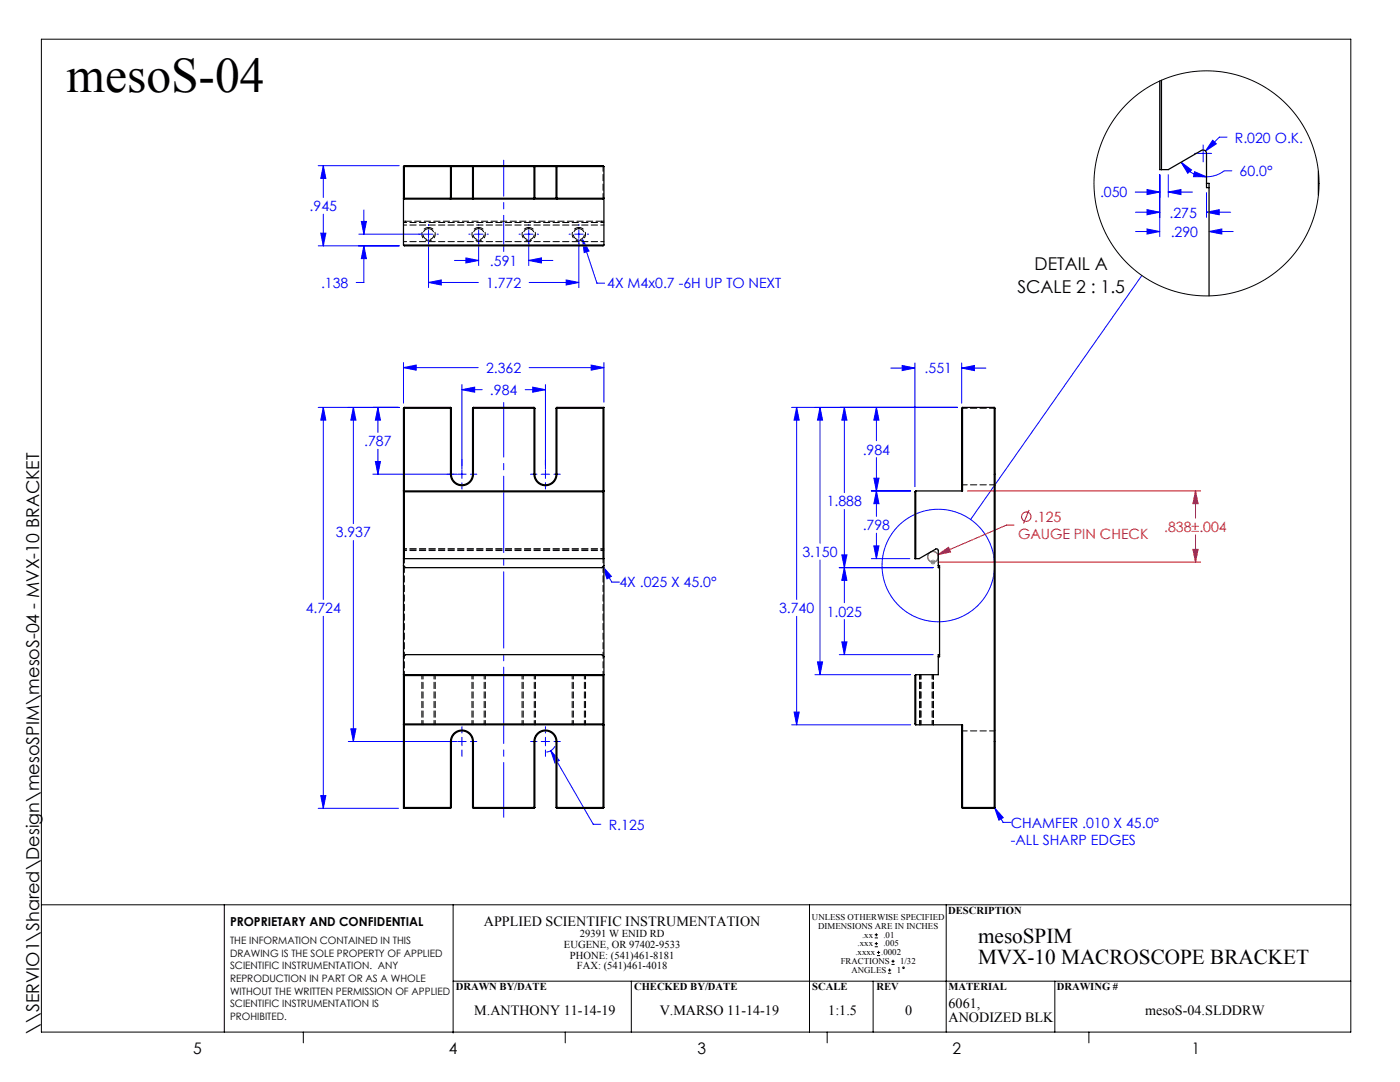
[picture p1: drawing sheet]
<svg xmlns="http://www.w3.org/2000/svg" width="279mm" height="216mm" viewBox="0 0 279 216" stroke-linecap="round" stroke-linejoin="round" font-family="sans-serif">
<g fill="none" stroke="#f00" stroke-width=".2">
<path d="M193.1 98h46.5M238.6 98l.5 2.5h-1zM238.6 98v5.4M187.2 110.7l2.1-1.5 .4 .9zM187.2 112.2h52.4M202.4 104.8h-1.5l-13.7 5.9M205.4 101.8l-1.1 2.6M238.1 109.6h1l-.5 2.6zM238.6 106.7v5.5"/>
<circle cx="186.2" cy="111.1" r="1.06"/>
<circle cx="204.8" cy="103.1" r=".94"/>
</g>
<g fill="none" stroke="#000" stroke-width=".2">
<path d="M8.3 7.8h261.3v198.1h-261.3zM8.3 180.5h261.3M44.8 180.5v25.4M90.4 180.5v25.6M126 195.8v10.1M161.6 180.5v25.4M174.3 195.8v10.1M174.6 187.1h.6M174.6 186.5h.6M174.6 188.9h.6M174.6 188.3h.6M174.9 186.2v.6"/>
<path d="M174.9 188v.6M175 190.7h.6M175 190h.6M175.3 189.7v.7M177.2 194.2h.6M177.2 193.6h.6M177.5 193.3v.6M177.9 192.4h.6M177.9 191.8h.6M178.2 191.5v.6M188.8 180.5v25.4M210.5 195.8v10.1"/>
<path d="M269.6 195.8h-179.2M60.5 205.9v2.2M112.8 205.9v2.2M165.1 205.9v2.2M217.3 205.9v2.2"/>
<circle cx="180.3" cy="193.1" r=".16"/>
</g>
<g fill="none" stroke="#00f" stroke-width=".2">
<path d="M63.5 33.1h16.2M64.5 33.1l.5 2.5h-1zM64.5 33.1v6.3M226.6 38.3h4.9M228.9 37.8l2.6 .5-2.6 .5zM231.5 34.9v12.3M233.1 38.3l2.6-.5v1zM233.1 34.9v4.4M233.1 38.3h4.9M235.7 32.4l2.1 1.5-.8 .7zM235.7 32.4a5.8 5.8 0 0 0 5.1 2.9M238.4 34.3l2.4 1h-2.6z"/>
<path d="M238.4 30.6h3.4M240.1 28.9v3.4M240.8 38.5v4.9M242 28l.7 .7-2.1 1.4zM244.9 27.4h-1.5l-2.8 2.7M245.8 34.1a3 3 0 0 0-2.4 .5 5.8 5.8 0 0 1-2.6 .7M63.5 49.1h16.2M64 46.5h1l-.5 2.6zM64.5 42.7v6.4M71.6 46.7h12.9M72.1 44.2h1l-.5 2.5zM72.6 49.1l.5 2.5h-1z"/>
<path d="M72.6 49.1v7.3h-1.5M72.6 41.9v4.8M84.7 46.7h1.7M85.5 56.4l2.6-.5v1zM85.5 56.4h9.9M85.5 45.9v1.7M85.5 47.7v9.7M90.7 52h4.8M93 51.5l2.5 .5-2.5 .5zM94.7 46.7h1.7M95.5 45.9v1.7M95.5 47.7v5.3"/>
<path d="M104.7 46.7h1.7M105.5 52l2.6-.5v1zM105.5 45.9v1.7M105.5 47.7v5.3M105.5 52h4.8M105.6 56.4h9.9M113 55.9l2.5 .5-2.5 .5zM114.7 46.7h1.7M115.5 45.9v1.7M115.5 47.7v9.7M116.3 47.8l2.8 8.7h1.6M116.3 47.8l1.2 2.3-.9 .3z"/>
<path d="M226.6 42.3h4.9M226.6 46.2h4.9M227.9 55l-34.2 48.7M228.9 41.8l2.6 .5-2.6 .6zM228.9 45.7l2.6 .5-2.6 .5zM240.8 42.3l2.5-.5v1.1zM240.8 42.3h4.8M241.3 46.2l2.5-.5v1zM241.3 46.2h4.8M80.5 73.4l2.6-.6v1.1zM80.5 72.3v8.1M80.5 73.4h14.9"/>
<path d="M92.2 77.8l2.5-.6v1.1zM92.2 76.7v16.9M92.2 77.8h4M104.8 77.8h4.1M105.6 73.4h14.9M106.3 77.2l2.6 .6-2.6 .5zM108.9 76.7v16.9M118 72.8l2.5 .6-2.5 .5zM120.5 72.3v8M177.8 73.4h4.8M180.1 72.9l2.5 .5-2.5 .5zM182.6 72.4v24.7"/>
<path d="M191.9 73.4l2.6-.5v1zM191.9 72.4v8M191.9 73.4h4.8M63.5 81.3h16.2M64.5 81.3l.5 2.5h-1zM64.5 81.3v38.3M70.5 81.3l.5 2.5h-1zM70.5 81.3v23.2M74.4 94.6h16.8M74.9 92.1h1l-.5 2.5zM75.4 81.3l.5 2.5h-1zM75.4 81.3v5"/>
<path d="M75.4 89.6v5M91.3 94.6h1.7M92.2 93.8v1.7M108 94.6h1.7M108.9 93.8v1.7M158 81.3h33.1M159 81.3l.5 2.5h-1zM159 81.3v38.3M163.7 81.3l.5 2.5h-1.1zM163.7 81.3v27.1M168.5 81.3l.5 2.5h-1zM168.5 81.3v17"/>
<path d="M173.9 98h7.8M174.4 95.4h1l-.5 2.6zM174.9 81.3l.5 2.5h-1zM174.9 98l.5 2.5h-1zM174.9 81.3v6.6M174.9 91.3v11.7M70.5 107.9v40.1M120.3 113.1l1.7 1.9-.9 .5zM120.3 113.1l1.8 3h1.5M163.7 111.8v22.8M167.5 113.3h18.7M168 110.7h1l-.5 2.6z"/>
<path d="M168.5 113.3l.5 2.5h-1zM168.5 101.7v18.6M173.9 111.5h7.7M174.4 108.9h1l-.5 2.6zM174.9 106.4v5.1M64.5 123v38.3M159 123v21.6M162.6 134.6h19.1M163.1 132.1h1.1l-.5 2.5zM167.5 130.6h18.7M168 128.1h1l-.5 2.5zM168.5 123.6v7"/>
<path d="M64 158.8h1l-.5 2.5zM69.5 148h21.7M70 145.4h1l-.5 2.6zM91.3 148h1.7M92.2 147.1v1.7M108 148h1.7M108.9 147.1v1.7M109.9 149.8l1.7 1.9-.9 .5zM109.9 149.8l8.5 14.7h1.5M110.8 148.9a2.12 2.12 0 0 1-1.8 1.2M158 144.6h23.7M158.5 142.1h1l-.5 2.5z"/>
<path d="M63.5 161.3h16M198.5 161.2l1.7 1.9-.9 .6zM198.5 161.2l1.7 2.9h1.5"/>
<circle cx="187.3" cy="112.8" r="11.2"/>
</g>
<path d="M185.7 112.2h1M185.8 111.8l.8 .7M186.2 111.7v1M186.6 111.8l-.8 .7" fill="none" stroke="#808080" stroke-width=".2"/>
<circle cx="186.2" cy="111.1" r="1.06" fill="none" stroke="#808080" stroke-width=".25"/>
<path d="M85.5 45.4a1.33 1.33 0 0 0-1.2 1.9 1.33 1.33 0 0 0 2.3 .2 1.33 1.33 0 0 0-.9-2.1h-.2M95.5 45.4a1.33 1.33 0 0 0-1.2 1.9 1.33 1.33 0 0 0 2.3 .2 1.33 1.33 0 0 0-.9-2.1h-.2M105.5 45.4a1.33 1.33 0 0 0-1.2 1.9 1.33 1.33 0 0 0 2.3 .2 1.33 1.33 0 0 0-.9-2.1h-.2M115.5 45.4a1.33 1.33 0 0 0-1.2 1.9 1.33 1.33 0 0 0 2.3 .2 1.33 1.33 0 0 0-.9-2.1h-.2" fill="none" stroke="#000" stroke-width=".2" stroke-dasharray="1.3 .6" stroke-dashoffset=".3" stroke-linecap="butt"/>
<path d="M100.5 80.3v82.8" fill="none" stroke="#00f" stroke-width=".2" stroke-dasharray="15.2 1.3 1.3 1.3" stroke-dashoffset="4.3"/>
<path d="M100.5 32v18.2" fill="none" stroke="#00f" stroke-width=".2" stroke-dasharray="15.2 1.3 1.3 1.3" stroke-dashoffset="8"/>
<path d="M84.2 144.6v-10M86.9 144.6v-10M94.2 144.6v-10M96.9 144.6v-10M104.2 144.6v-10M106.9 144.6v-10M114.2 144.6v-10M116.9 144.6v-10M183.6 144.6v-10M186.3 144.6v-10" fill="none" stroke="#000" stroke-width=".2" stroke-dasharray="1.3 .6" stroke-dashoffset=".4"/>
<g fill="none" stroke="#00f" stroke-width=".2" stroke-dasharray="15.2 1.3 1.3 1.3">
<path d="M83.8 46.7h-.2M85.5 45v-.2M85.5 48.4v.3M87.2 46.7h.3M93.8 46.7h-.2M95.5 45v-.2M95.5 48.4v.3M97.2 46.7h.3M103.8 46.7h-.2M105.5 45v-.2M105.5 48.4v.3M107.2 46.7h.3"/>
<path d="M113.8 46.7h-.2M115.5 45v-.2M115.5 48.4v.3M117.2 46.7h.3M90.5 94.6h-1.3M92.2 92.9v-1.2M92.2 96.3v1.3M93.9 94.6h1.3M107.2 94.6h-1.3M108.9 92.9v-1.2M108.9 96.3v1.3M110.6 94.6h1.2"/>
<path d="M90.5 148h-1.3M92.2 146.3v-1.3M92.2 149.7v1.2M93.9 148h1.3M107.2 148h-1.3M108.9 149.7v1.2M108.9 146.3v-1.3M110.6 148h1.2"/>
</g>
<g fill="#f00">
<path d="M187.2 110.7l2.1-1.5 .4 .9z"/>
<path d="M238.1 109.6h1l-.5 2.6zM238.6 98l.5 2.5h-1z"/>
</g>
<g fill="#00f">
<path d="M116.3 47.8l1.2 2.3-.9 .3z"/>
<path d="M92.2 77.8l2.5-.6v1.1zM106.3 77.2l2.6 .6-2.6 .5zM64.5 81.3l.5 2.5h-1zM64 158.8h1l-.5 2.5zM80.5 73.4l2.6-.6v1.1zM118 72.8l2.5 .6-2.5 .5zM74.9 92.1h1l-.5 2.5zM75.4 81.3l.5 2.5h-1zM70.5 81.3l.5 2.5h-1zM70 145.4h1l-.5 2.6zM120.3 113.1l1.7 1.9-.9 .5zM109.9 149.8l.8 2.4 .9-.5zM174.4 95.4h1l-.5 2.6zM174.9 81.3l.5 2.5h-1zM163.1 132.1h1.1l-.5 2.5zM163.7 81.3l.5 2.5h-1.1zM158.5 142.1h1l-.5 2.5zM159 81.3l.5 2.5h-1zM191.9 73.4l2.6-.5v1zM180.1 72.9l2.5 .5-2.5 .5zM198.5 161.2l1.7 1.9-.9 .6zM174.9 98l.5 2.5h-1zM174.4 108.9h1l-.5 2.6zM168 110.7h1l-.5 2.6zM168.5 81.3l.5 2.5h-1zM168.5 113.3l.5 2.5h-1zM168 128.1h1l-.5 2.5zM72.1 44.2h1l-.5 2.5zM72.6 49.1l.5 2.5h-1zM93 51.5l2.5 .5-2.5 .5zM105.5 52l2.6-.5v1zM85.5 56.4l2.6-.5v1zM113 55.9l2.5 .5-2.5 .5zM64.5 33.1l.5 2.5h-1zM64 46.5h1l-.5 2.6zM235.7 32.4l2.1 1.5-.8 .7zM238.4 34.3l2.4 1h-2.6zM228.9 37.8l2.6 .5-2.6 .5zM233.1 38.3l2.6-.5v1zM228.9 41.8l2.6 .5-2.6 .6zM240.8 42.3l2.5-.5v1.1zM242 28l-1.4 2.1 2.1-1.4zM241.3 46.2l2.5-.5v1zM228.9 45.7l2.6 .5-2.6 .5z"/>
</g>
<g fill="none" stroke="#000" stroke-width=".25">
<path d="M231.5 16.2v17.6h1.6l6.7-3.8a.68 .68 0 0 1 1 .6v6.8h.5M231.8 16v17.8M80.5 33.2v15.7M80.5 33.2h9.6M80.7 33.1v6.6M80.7 33.1h9.2M80.7 33.1l-.2 .1M80.7 39.7h9.2M89.9 33.1h4.6M89.9 39.7h4.6M89.9 33.1v6.6M89.9 33.1l.2 .1"/>
<path d="M90.1 33.2h4.2M90.1 39.6h4.2M90.1 33.2v6.4M90.1 39.6h-9.6l.2 .1M90.1 39.6l-.2 .1M94.3 33.2v6.4M94.3 33.2h12.4M94.3 39.6h12.4M94.3 39.6l.2 .1M94.5 33.1v6.6M94.5 33.1h12.1M94.5 33.1l-.2 .1"/>
<path d="M94.5 39.7h12.1M106.6 33.1h4.5M106.6 39.7h4.5M106.6 33.1v6.6M106.6 33.1l.1 .1M106.7 33.2h4.3M106.7 39.6h4.3M106.7 33.2v6.4M106.7 39.6l-.1 .1M111 33.2v6.4M111 33.2h9.5M111 39.6h9.5l-.1 .1h-9.3"/>
<path d="M111 39.6l.1 .1M111.1 33.1v6.6M111.1 33.1h9.3l.1 .1M111.1 33.1l-.1 .1M120.5 33.2v15.7M240.8 36.6h.5v22.4M263.1 34.2v4.7M80.5 48.9h40M80.5 48.9l.2 .2h39.7l.1-.2M80.5 81.5v79.8M80.5 81.5h9.6M80.7 81.3v16.7"/>
<path d="M80.7 98.1v13.4M80.7 98.1l-.2-.1h40l-.1 .1M80.7 98.1h39.7M80.7 81.3h9.2M80.7 81.3l-.2 .2M89.9 94.6a2.29 2.29 0 0 0 2.3 2.3 2.29 2.29 0 0 0 2.3-2.3M89.9 81.3v13.3M89.9 94.6h.2M89.9 81.3l.2 .2M90.1 94.6a2.12 2.12 0 0 0 2.1 2.1 2.12 2.12 0 0 0 2.1-2.1M90.1 81.5v13.1M94.3 81.5v13.1"/>
<path d="M94.3 94.6h.2M94.3 81.5h12.4M94.5 81.3v13.3M94.5 81.3h12.1M94.5 81.3l-.2 .2M106.6 94.6a2.29 2.29 0 0 0 2.3 2.3 2.29 2.29 0 0 0 2.2-2.3M106.6 81.3v13.3M106.6 94.6h.1M106.6 81.3l.1 .2M106.7 94.6a2.12 2.12 0 0 0 2.2 2.1 2.12 2.12 0 0 0 2.1-2.1M106.7 81.5v13.1M111 81.5v13.1"/>
<path d="M111 94.6h.1M111 81.5h9.4M111.1 81.3v13.3M111.1 81.3h9.4M111.1 81.3l-.1 .2M120.4 81.5v16.5M120.4 98.1v13.4M120.5 81.3v79.8M120.5 81.3l-.1 .2M182.8 98l-.2 .1v13.4h.8l3.3-1.9a.34 .34 0 0 1 .6 .3v3.4h.2M182.8 98v13.5M192.1 81.3v16.7h-9.3"/>
<path d="M192.1 81.3h6.3M192.1 81.3l-.2 .2v16.5M198.4 81.3v80M198.4 81.3l.2 .2v79.6M80.5 111.5h40M80.5 112.8l.4 .5h39.2l.4-.5M187.3 112.8h.2v18.3h-.2M80.5 131.1l.4-.5h39.2l.4 .5M80.7 134.8v9.7M80.7 134.8h39.7M80.7 134.8l-.2-.2h40l-.1 .2M120.4 134.8v9.7"/>
<path d="M182.8 134.6v10M182.8 134.6l-.2 .2v9.7l.2 .1M187.5 130.6h-.2v4h-4.5M80.7 144.6v16.5M80.7 144.5h39.7M80.7 144.5l-.2 .1h40l-.1-.1M89.9 148a2.29 2.29 0 0 1 2.3-2.3 2.29 2.29 0 0 1 2.3 2.3M89.9 148v13.3M89.9 148h.2M90.1 148a2.12 2.12 0 0 1 2.1-2.2 2.12 2.12 0 0 1 2.1 2.2M90.1 148v13.1M94.3 148h.2"/>
<path d="M94.3 148v13.1M94.5 148v13.3M106.6 148a2.29 2.29 0 0 1 2.3-2.3 2.29 2.29 0 0 1 2.2 2.3M106.6 148v13.3M106.6 148h.1M106.7 148a2.12 2.12 0 0 1 2.2-2.2 2.12 2.12 0 0 1 2.1 2.2M106.7 148v13.1M111 148v13.1M111 148h.1M111.1 148v13.3M120.4 144.6v16.7M182.8 144.6h9.3v16.7"/>
<path d="M191.9 144.6v16.5M80.5 161.3h9.4M80.7 161.1h9.4M80.7 161.1l-.2 .2M90.1 161.1l-.2 .2M94.3 161.1h12.4M94.3 161.1l.2 .2M94.5 161.3h12.1M106.7 161.1l-.1 .2M111 161.1h9.5M111 161.1l.1 .2M111.1 161.3h9.3"/>
<path d="M120.5 161.1l-.1 .2M191.9 161.1h6.7M191.9 161.1l.2 .2M192.1 161.3h6.3M198.6 161.1l-.2 .2"/>
</g>
<path d="M80.5 44.9h40M120.5 44.4h-40M120.5 48.2h-40M80.5 109.6h40M120.5 109.9h-40M120.5 109.5h-40" fill="none" stroke="#000" stroke-width=".2" stroke-dasharray="1.3 .6" stroke-dashoffset=".6"/>
<g fill="none" stroke="#000" stroke-width=".2" stroke-dasharray="1.3 .6">
<path d="M120.4 33.2v-.1M120.4 39.7v-.1M80.9 44.1h-.4M80.9 44.4v-.3M85.5 45.6a1.1 1.1 0 0 1 1 1.6 1.1 1.1 0 0 1-1.8 .2 1.1 1.1 0 0 1 .6-1.7l.2-.1M95.5 45.6a1.1 1.1 0 0 1 1 1.6 1.1 1.1 0 0 1-1.8 .2 1.1 1.1 0 0 1 .6-1.7l.2-.1M105.5 45.6a1.1 1.1 0 0 1 1 1.6 1.1 1.1 0 0 1-1.8 .2 1.1 1.1 0 0 1 .6-1.7l.2-.1M115.5 45.6a1.1 1.1 0 0 1 1 1.6 1.1 1.1 0 0 1-1.8 .2 1.1 1.1 0 0 1 .6-1.7l.2-.1M120.1 44.1v.3M120.5 44.1h-.4M80.7 98.1v-.1M89.9 94.6h.2"/>
<path d="M94.5 94.6h-.2M106.7 94.6h-.1M111 94.6h.1M120.4 98v.1M191.9 94.6h.2M191.9 81.5h.2M191.9 96.9l.2-.2M192.1 94.6h-.2M198.4 94.6h.2M198.4 96.7l.2 .2M198.6 81.5h-.2M198.6 94.6h-.2"/>
<path d="M80.7 144.6v-.1M89.9 148h.2M94.5 148h-.2M106.7 148h-.1M111 148h.1M120.4 144.5v.1M191.9 148h.2M192.1 148h-.2M192.1 145.8l-.2-.1M198.4 148h.2M198.6 148h-.2M198.6 145.7l-.2 .1"/>
</g>
<path d="M120.4 111.5v23.3M80.7 134.8v-23.3M84.4 134.6v10M94.4 134.6v10M104.4 134.6v10M114.4 134.6v10M183.8 134.6v10M86.6 144.6v-10M96.6 144.6v-10M106.6 144.6v-10M116.6 144.6v-10M186 144.6v-10" fill="none" stroke="#000" stroke-width=".2" stroke-dasharray="1.3 .6" stroke-dashoffset=".4"/>
<path d="M120.4 33.2v6.4M192.1 81.5h6.3M192.1 96.7h6.3M198.4 145.8h-6.3" fill="none" stroke="#000" stroke-width=".2" stroke-dasharray="1.3 .6" stroke-dashoffset=".3"/>
<path d="M120.1 44.1h-39.2" fill="none" stroke="#000" stroke-width=".2" stroke-dasharray="1.3 .6" stroke-dashoffset=".1"/>
<circle cx="240.8" cy="36.6" r="22.5" fill="none" stroke="#000" stroke-width=".2"/>
<text font-size="9.9" x="13.3" y="18.4">mesoS-04</text>
<g font-size="4.2">
<text x="195.2" y="188.1">mesoSPIM</text>
<text x="195.2" y="192.3">MVX-10 MACROSCOPE BRACKET</text>
</g>
<g font-size="3.5">
<text x="206.5" y="54">DETAIL A</text>
<text x="203" y="58.5">SCALE 2 : 1.5</text>
<text x="7.8" y="206.3" transform="rotate(-90 7.8 206.3)">\\SERVIO1\Shared\Design\mesoSPIM\mesoS-04 - MVX-10 BRACKET</text>
</g>
<g font-size="3.2">
<text x="38.5" y="210.3">5</text>
<text x="89.6" y="210.3">4</text>
<text x="139.2" y="210.3">3</text>
<text x="190.1" y="210.3">2</text>
<text x="237.9" y="210.3">1</text>
</g>
<g font-size="2.8" fill="#00f">
<text x="246.4" y="28.4">R.020 O.K.</text>
<text x="247.4" y="35.2">60.0°</text>
<text x="219.5" y="39.4">.050</text>
<text x="61.8" y="42.1">.945</text>
<text x="233.4" y="43.4">.275</text>
<text x="233.6" y="47.3">.290</text>
<text x="97.8" y="53">.591</text>
<text x="64.1" y="57.4">.138</text>
<text x="97" y="57.4">1.772</text>
<text x="121.2" y="57.6">4X M4x0.7 -6H UP TO NEXT</text>
<text x="97" y="74.4">2.362</text>
<text x="184.5" y="74.5">.551</text>
<text x="97.8" y="78.8">.984</text>
<text x="72.7" y="89">.787</text>
<text x="172.2" y="90.7">.984</text>
<text x="165" y="101.1">1.888</text>
<text x="67" y="107.2">3.937</text>
<text x="172.2" y="105.8">.798</text>
<text x="160.1" y="111.1">3.150</text>
<text x="123.6" y="117.2">4X .025 X 45.0°</text>
<text x="61" y="122.4">4.724</text>
<text x="155.5" y="122.4">3.740</text>
<text x="165" y="123">1.025</text>
<text x="121.5" y="165.5">R.125</text>
<text x="201.7" y="165.2">CHAMFER .010 X 45.0°</text>
<text x="201.7" y="168.6">-ALL SHARP EDGES</text>
</g>
<g font-size="2.8" fill="#f00">
<text x="203.2" y="107.5">GAUGE PIN CHECK</text>
<text x="206.4" y="104.2">.125</text>
<text x="232.3" y="106.1">.838±.004</text>
</g>
<g font-size="2.8">
<text x="96.6" y="184.7">APPLIED SCIENTIFIC INSTRUMENTATION</text>
<text x="94.6" y="202.5">M.ANTHONY 11-14-19</text>
<text x="131.7" y="202.5">V.MARSO 11-14-19</text>
<text x="165.3" y="202.5">1:1.5</text>
<text x="180.6" y="202.5">0</text>
<text x="189.3" y="201.1">6061,</text>
<text x="189.3" y="203.9">ANODIZED BLK</text>
<text x="228.5" y="202.5">mesoS-04.SLDDRW</text>
</g>
<text font-size="2.5" x="45.9" y="184.7">PROPRIETARY AND CONFIDENTIAL</text>
<g font-size="2.1">
<text x="189.2" y="182.3">DESCRIPTION</text>
<text x="112.6" y="189.1">EUGENE, OR 97402-9533</text>
<text x="113.7" y="191.3">PHONE: (541)461-8181</text>
<text x="115.7" y="187">29391 W ENID RD</text>
<text x="90.9" y="197.6">DRAWN BY/DATE</text>
<text x="115.1" y="193.4">FAX: (541)461-4018</text>
<text x="126.5" y="197.6">CHECKED BY/DATE</text>
<text x="162.1" y="197.6">SCALE</text>
<text x="174.9" y="197.6">REV</text>
<text x="189.3" y="197.6">MATERIAL</text>
<text x="210.9" y="197.6">DRAWING #</text>
</g>
<g font-size="2">
<text x="45.9" y="188.4">THE INFORMATION CONTAINED IN THIS</text>
<text x="45.9" y="190.9">DRAWING IS THE SOLE PROPERTY OF APPLIED</text>
<text x="45.9" y="193.4">SCIENTIFIC INSTRUMENTATION. ANY</text>
<text x="45.9" y="195.9">REPRODUCTION IN PART OR AS A WHOLE</text>
<text x="45.9" y="198.5">WITHOUT THE WRITTEN PERMISSION OF APPLIED</text>
<text x="45.9" y="201">SCIENTIFIC INSTRUMENTATION IS</text>
<text x="45.9" y="203.5">PROHIBITED.</text>
</g>
<g font-size="1.8">
<text x="162" y="183.6">UNLESS OTHERWISE SPECIFIED</text>
<text x="163.3" y="185.3">DIMENSIONS ARE IN INCHES</text>
<text x="170.7" y="190.6">.xxxx .0002</text>
<text x="171.2" y="188.8">.xxx</text>
<text x="172" y="187.1">.xx</text>
<text x="176.3" y="187.1">.01</text>
<text x="176.3" y="188.8">.005</text>
<text x="167.8" y="192.4">FRACTIONS</text>
<text x="169.9" y="194.1">ANGLES</text>
<text x="179" y="194.1">1</text>
<text x="179.6" y="192.4">1/32</text>
</g>
</svg>
